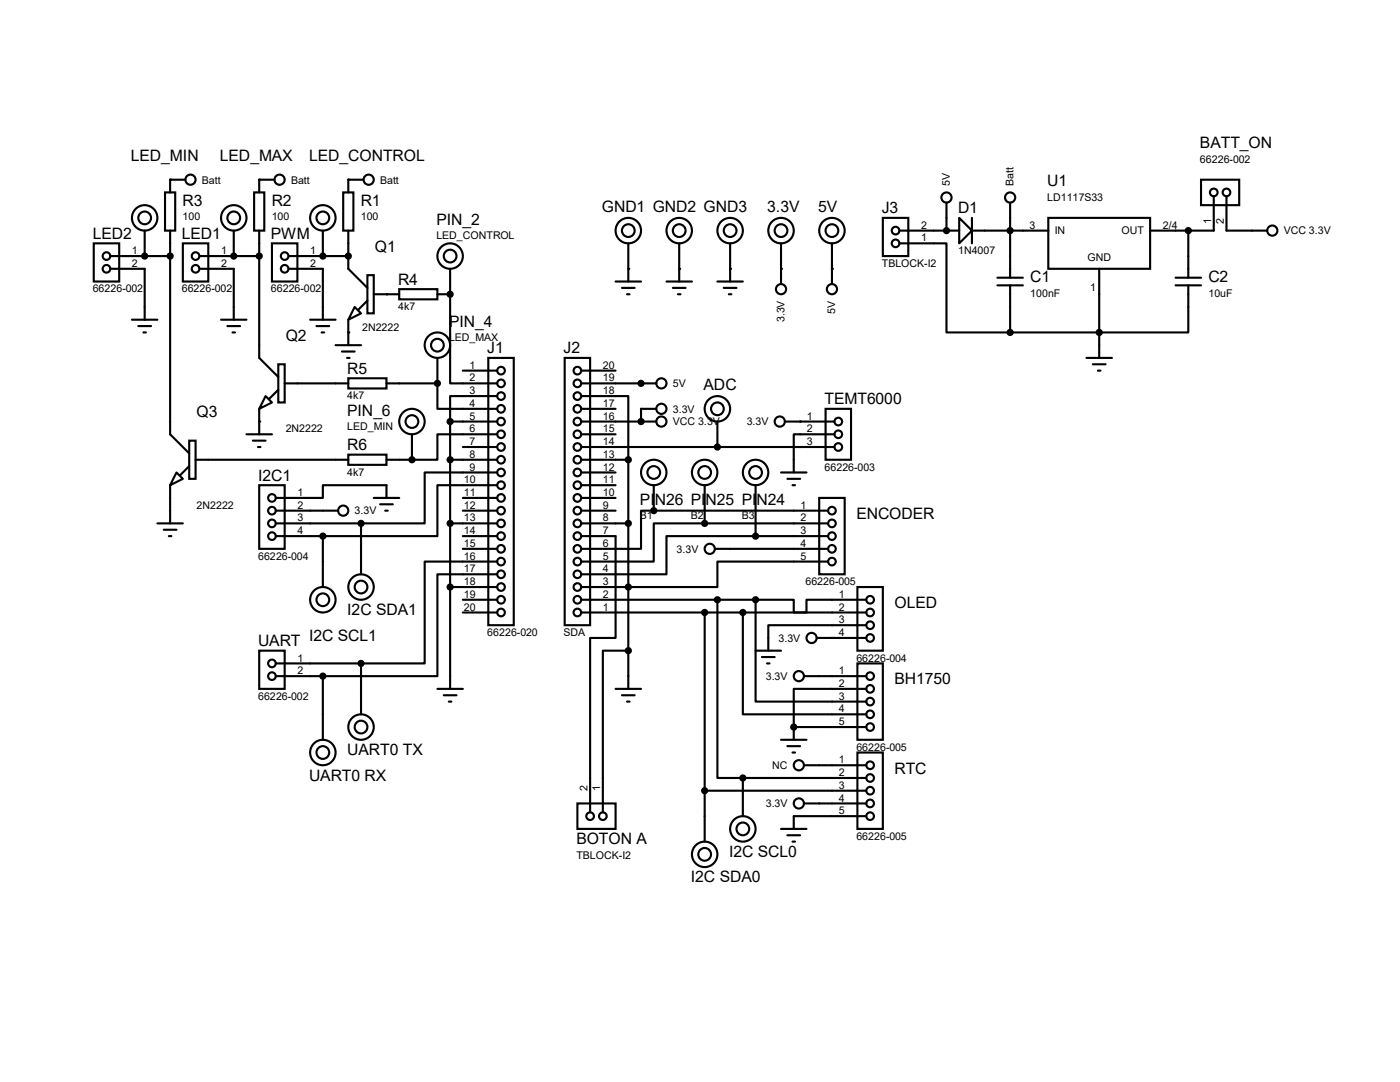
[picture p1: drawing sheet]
<svg xmlns="http://www.w3.org/2000/svg" width="279mm" height="216mm" viewBox="0 0 279 216" stroke-linecap="round" stroke-linejoin="round" font-family="sans-serif">
<g fill="#000">
<circle cx="34" cy="35.9" r=".21"/>
<circle cx="51.7" cy="35.9" r=".21"/>
<circle cx="69.5" cy="35.9" r=".21"/>
<circle cx="28.9" cy="51.1" r=".21"/>
<circle cx="46.7" cy="51.1" r=".21"/>
<circle cx="64.4" cy="51.1" r=".21"/>
<circle cx="69.5" cy="51.1" r=".21"/>
<circle cx="77.1" cy="58.7" r=".21"/>
<circle cx="89.8" cy="58.7" r=".21"/>
<circle cx="125.4" cy="53.6" r=".21"/>
<circle cx="135.6" cy="53.6" r=".21"/>
<circle cx="145.7" cy="53.6" r=".21"/>
<circle cx="155.9" cy="53.6" r=".21"/>
<circle cx="166" cy="53.6" r=".21"/>
<circle cx="188.9" cy="46" r=".21"/>
<circle cx="69.5" cy="66.3" r=".21"/>
<circle cx="87.3" cy="76.5" r=".21"/>
<circle cx="127.9" cy="76.5" r=".21"/>
<circle cx="51.7" cy="84.1" r=".21"/>
<circle cx="82.2" cy="91.7" r=".21"/>
<circle cx="127.9" cy="84.1" r=".21"/>
<circle cx="143.2" cy="89.2" r=".21"/>
<circle cx="159.7" cy="84.1" r=".21"/>
<circle cx="130.5" cy="101.9" r=".21"/>
<circle cx="166" cy="127.3" r=".21"/>
<circle cx="158.4" cy="145.1" r=".21"/>
</g>
<g fill="none" stroke="#000" stroke-width=".42">
<path d="M32.9 38.4h2.1v7.6h-2.1zM37 35.9h-3v2.5M50.7 38.4h2v7.6h-2zM54.8 35.9h-3.1v2.5M68.5 38.4h2v7.6h-2zM72.6 35.9h-3.1v2.5M239.7 35.9h7.6v5h-7.6zM242.2 39.2v6.8h-12.7M244.8 39.2v6.8h8.1M18.7 48.6h5.1v7.6h-5.1zM22 53.6h6.9v10.2M22 51.1h12"/>
<path d="M28.9 46v5.1M34 46v40.7l3.8 3.8M36.5 48.6h5.1v7.6h-5.1zM39.8 53.6h6.9v10.2M39.8 51.1h11.9M46.7 46v5.1M51.7 46v25.4l3.8 3.8M54.3 48.6h5.1v7.6h-5.1zM57.6 53.6h6.8v10.2M57.6 51.1h11.9M64.4 46v5.1M69.5 46v7.6l3.8 3.8"/>
<path d="M73.3 54.9h1.3v7.6h-1.3zM73.3 60l-1.8 1.8M74.6 58.7h5.1M79.7 57.7h7.6v2h-7.6zM87.3 58.7h2.5M89.8 58.7v17.8h9.4M89.8 53.6v5.1M122.9 56.2h5M124.1 57.4h2.6M125.1 58.7h.5M125.4 48.6v7.6M133 56.2h5.1"/>
<path d="M134.3 57.4h2.5M135.3 58.7h.5M135.6 48.6v7.6M143.2 56.2h5.1M144.4 57.4h2.6M145.5 58.7h.5M145.7 48.6v7.6M155.9 48.6v8.1M166 48.6v8.1M176.2 43.5h5.1v7.6h-5.1zM179.5 48.6h9.4v17.7h12.7M179.5 46h11.9"/>
<path d="M188.9 40.4v5.6M191.4 43.5l2.6 2.5-2.6 2.6zM194 46h15.2M194 43.5v5.1M199.1 55.4h5M199.1 56.9h5M201.6 40.4v15M201.6 56.9v9.4M209.2 43.5h20.3v10.1h-20.3zM219.4 53.6v17.8M234.6 55.4h5.1M234.6 56.9h5.1"/>
<path d="M237.2 56.9v9.4h-35.6M237.2 46v9.4M26.3 63.8h5.1M27.6 65.1h2.5M28.6 66.3h.5M44.1 63.8h5.1M45.4 65.1h2.5M46.4 66.3h.5M53 79l1.3 1.3-2.6 1.3zM55.5 72.7h1.3v7.6h-1.3zM55.5 77.8l-1.7 1.7M56.8 76.5h12.7"/>
<path d="M61.9 63.8h5.1M63.2 65.1h2.5M64.2 66.3h.5M67 68.9h5.1M68.2 70.1h2.6M69.3 71.4h.5M69.5 75.5h7.6v2h-7.6zM69.5 63.8v5.1M70.8 61.3l1.3 1.2-2.6 1.3zM77.1 76.5h10.2M87.3 76.5v5.1h11.9M87.3 71.4v5.1"/>
<path d="M92.4 74h6.8M97.5 71.4h5v53.4h-5zM99.2 79h-9.4v5.1M112.7 71.4h5.1v53.4h-5.1zM116 79h9.4v12.7M116 76.5h15M116 74h6.9M216.8 71.4h5.1M218.1 72.7h2.5M219.1 74h.5M34 96.8v7.6M35.2 94.3l1.3 1.2-2.5 1.3z"/>
<path d="M37.8 87.9h1.2v7.6h-1.2zM37.8 93l-1.8 1.8M39 91.7h30.5M49.2 86.7h5.1M50.5 87.9h2.5M51.5 89.2h.5M51.7 96.8h5.1v12.7h-5.1zM51.7 81.6v5.1M55 99.4h9.4v-2.6h12.7v2.6M69.5 90.7h7.6v2.1h-7.6zM74.6 99.4h5.1M77.1 91.7h5.1"/>
<path d="M82.2 86.7v5M89.8 84.1v53.4M89.8 91.7h9.4M89.8 84.1h9.4M92.4 89.2h6.8M92.4 99.4h6.8M99.2 86.7h-11.9v5h-5.1M99.2 94.3h-14.4v10.1h-12.7M99.2 96.8h-11.9v10.2h-22.9M116 91.7h9.4M116 84.1h15M116 89.2h50.5"/>
<path d="M116 86.7h6.9M116 99.4h6.9M116 94.3h6.9M116 96.8h6.9M116 81.6h6.9M125.4 91.7v45.8M130.5 96.8v5.1M131 81.6h-3.1v2.5M140.6 96.8v7.6M143.2 84.1v5.1M150.8 96.8v10.2M155.9 94.3h5.1"/>
<path d="M156.6 84.1h9.9M157.1 95.5h2.6M158.2 96.8h.5M163.5 99.4h5.1v15.2h-5.1zM164.8 81.6h5v10.1h-5zM166.5 86.7h-8.1v7.6M31.4 104.4h5.1M32.7 105.7h2.5M33.7 107h.5M55 101.9h12.5M55 104.4h17.1M55 107h9.4"/>
<path d="M64.4 107v10.1M72.1 104.4v10.2M75.9 100.6h2.5M76.9 101.9h.5M89.8 104.4h9.4M89.8 117.1h9.4M92.4 101.9h6.8M92.4 109.5h6.8M92.4 119.7h6.8M92.4 107h6.8M99.2 112.1h-14.4v20.3h-12.7M99.2 114.6h-11.9v20.3h-22.9"/>
<path d="M116 107h6.9v20.3h-5.1v34.8M116 101.9h6.9M116 119.7h34.8M116 104.4h9.4M130.5 101.9h-2.6v7.6h-11.9M130.5 101.9h34.8M140.6 104.4h-10.1v7.7h-14.5M140.6 104.4h24.7M142.7 109.5h22.6M143.2 119.7v35.5h5.1M150.8 119.7h7.6v2.5h14.5M150.8 119.7v20.3h22.1"/>
<path d="M150.8 107h-17.8v7.6h-17M150.8 107h14.5M165.3 112.1h-22.1v5h-27.2M171.1 117.1h5.1v12.7h-5.1zM172.9 119.7h-11.9v2.5h-12.7M51.7 129.8h5.1v7.7h-5.1zM55 134.9h9.4M55 132.4h17.1M64.4 134.9v12.7M72.1 132.4v10.1M87.3 137.5h5.1M88.6 138.7h2.5"/>
<path d="M89.6 140h.5M92.4 122.2h6.8M116 122.2h32.3M122.9 137.5h5M124.1 138.7h2.6M125.1 140h.5M125.4 129.8h-5.1v32.3M140.6 122.2v45.7M148.3 122.2v20.3h24.6M150.8 129.8h5.1M152.1 131.1h2.5M153.1 132.4h.5"/>
<path d="M160.4 134.9h12.5M163 127.3h9.9M171.1 132.4h5.1v15.2h-5.1zM172.9 124.8h-19.6v5M172.9 137.5h-14.5v7.6M140.6 157.8h32.3M148.3 155.2h24.6M148.3 155.2v7.7M155.9 147.6h5.1M157.1 148.9h2.6M158.2 150.2h.5M158.4 145.1h14.5"/>
<path d="M158.4 145.1v2.5M160.4 152.7h12.5M171.1 150.2h5.1v15.2h-5.1zM115.2 160.3h7.7v5.1h-7.7zM155.9 165.4h5.1M157.1 166.7h2.6M158.2 167.9h.5M160.4 160.3h12.5M172.9 162.9h-14.5v2.5"/>
<circle cx="38" cy="35.9" r="1.02"/>
<circle cx="55.8" cy="35.9" r="1.02"/>
<circle cx="73.6" cy="35.9" r="1.02"/>
<circle cx="188.9" cy="39.4" r="1.02"/>
<circle cx="201.6" cy="39.4" r="1.02"/>
<circle cx="242.2" cy="38.4" r=".76"/>
<circle cx="244.8" cy="38.4" r=".76"/>
<circle cx="21.3" cy="51.1" r=".76"/>
<circle cx="21.3" cy="53.6" r=".76"/>
<circle cx="28.9" cy="43.5" r="2.54"/>
<circle cx="28.9" cy="43.5" r="1.27"/>
<circle cx="39" cy="51.1" r=".76"/>
<circle cx="39" cy="53.6" r=".76"/>
<circle cx="46.7" cy="43.5" r="2.54"/>
<circle cx="46.7" cy="43.5" r="1.27"/>
<circle cx="56.8" cy="53.6" r=".76"/>
<circle cx="56.8" cy="51.1" r=".76"/>
<circle cx="64.4" cy="43.5" r="2.54"/>
<circle cx="64.4" cy="43.5" r="1.27"/>
<circle cx="89.8" cy="51.1" r="2.54"/>
<circle cx="89.8" cy="51.1" r="1.27"/>
<circle cx="125.4" cy="46" r="2.54"/>
<circle cx="125.4" cy="46" r="1.27"/>
<circle cx="135.6" cy="46" r="2.54"/>
<circle cx="135.6" cy="46" r="1.27"/>
<circle cx="145.7" cy="46" r="2.54"/>
<circle cx="145.7" cy="46" r="1.27"/>
<circle cx="155.9" cy="46" r="2.54"/>
<circle cx="155.9" cy="46" r="1.27"/>
<circle cx="155.9" cy="57.7" r="1.02"/>
<circle cx="166" cy="46" r="2.54"/>
<circle cx="166" cy="46" r="1.27"/>
<circle cx="166" cy="57.7" r="1.02"/>
<circle cx="178.7" cy="48.6" r=".76"/>
<circle cx="178.7" cy="46" r=".76"/>
<circle cx="253.9" cy="46" r="1.02"/>
<circle cx="87.3" cy="68.9" r="2.54"/>
<circle cx="87.3" cy="68.9" r="1.27"/>
<circle cx="100" cy="74" r=".76"/>
<circle cx="100" cy="76.5" r=".76"/>
<circle cx="100" cy="79" r=".76"/>
<circle cx="115.2" cy="76.5" r=".76"/>
<circle cx="115.2" cy="74" r=".76"/>
<circle cx="115.2" cy="79" r=".76"/>
<circle cx="132" cy="76.5" r="1.02"/>
<circle cx="54.3" cy="99.4" r=".76"/>
<circle cx="82.2" cy="84.1" r="2.54"/>
<circle cx="82.2" cy="84.1" r="1.27"/>
<circle cx="100" cy="99.4" r=".76"/>
<circle cx="100" cy="84.1" r=".76"/>
<circle cx="100" cy="91.7" r=".76"/>
<circle cx="100" cy="81.6" r=".76"/>
<circle cx="100" cy="89.2" r=".76"/>
<circle cx="100" cy="94.3" r=".76"/>
<circle cx="100" cy="96.8" r=".76"/>
<circle cx="100" cy="86.7" r=".76"/>
<circle cx="115.2" cy="86.7" r=".76"/>
<circle cx="115.2" cy="84.1" r=".76"/>
<circle cx="115.2" cy="94.3" r=".76"/>
<circle cx="115.2" cy="99.4" r=".76"/>
<circle cx="115.2" cy="91.7" r=".76"/>
<circle cx="115.2" cy="96.8" r=".76"/>
<circle cx="115.2" cy="89.2" r=".76"/>
<circle cx="115.2" cy="81.6" r=".76"/>
<circle cx="130.5" cy="94.3" r="2.54"/>
<circle cx="130.5" cy="94.3" r="1.27"/>
<circle cx="132" cy="84.1" r="1.02"/>
<circle cx="132" cy="81.6" r="1.02"/>
<circle cx="140.6" cy="94.3" r="2.54"/>
<circle cx="140.6" cy="94.3" r="1.27"/>
<circle cx="143.2" cy="81.6" r="2.54"/>
<circle cx="143.2" cy="81.6" r="1.27"/>
<circle cx="150.8" cy="94.3" r="2.54"/>
<circle cx="150.8" cy="94.3" r="1.27"/>
<circle cx="155.6" cy="84.1" r="1.02"/>
<circle cx="167.3" cy="84.1" r=".76"/>
<circle cx="167.3" cy="86.7" r=".76"/>
<circle cx="167.3" cy="89.2" r=".76"/>
<circle cx="54.3" cy="107" r=".76"/>
<circle cx="54.3" cy="101.9" r=".76"/>
<circle cx="54.3" cy="104.4" r=".76"/>
<circle cx="64.4" cy="119.7" r="2.54"/>
<circle cx="64.4" cy="119.7" r="1.27"/>
<circle cx="68.5" cy="101.9" r="1.02"/>
<circle cx="72.1" cy="117.1" r="2.54"/>
<circle cx="72.1" cy="117.1" r="1.27"/>
<circle cx="100" cy="107" r=".76"/>
<circle cx="100" cy="117.1" r=".76"/>
<circle cx="100" cy="119.7" r=".76"/>
<circle cx="100" cy="104.4" r=".76"/>
<circle cx="100" cy="109.5" r=".76"/>
<circle cx="100" cy="101.9" r=".76"/>
<circle cx="100" cy="112.1" r=".76"/>
<circle cx="100" cy="114.6" r=".76"/>
<circle cx="115.2" cy="107" r=".76"/>
<circle cx="115.2" cy="109.5" r=".76"/>
<circle cx="115.2" cy="119.7" r=".76"/>
<circle cx="115.2" cy="112.1" r=".76"/>
<circle cx="115.2" cy="104.4" r=".76"/>
<circle cx="115.2" cy="114.6" r=".76"/>
<circle cx="115.2" cy="101.9" r=".76"/>
<circle cx="115.2" cy="117.1" r=".76"/>
<circle cx="141.6" cy="109.5" r="1.02"/>
<circle cx="166" cy="107" r=".76"/>
<circle cx="166" cy="109.5" r=".76"/>
<circle cx="166" cy="112.1" r=".76"/>
<circle cx="166" cy="104.4" r=".76"/>
<circle cx="166" cy="101.9" r=".76"/>
<circle cx="173.7" cy="119.7" r=".76"/>
<circle cx="54.3" cy="134.9" r=".76"/>
<circle cx="54.3" cy="132.4" r=".76"/>
<circle cx="100" cy="122.2" r=".76"/>
<circle cx="115.2" cy="122.2" r=".76"/>
<circle cx="159.4" cy="134.9" r="1.02"/>
<circle cx="162" cy="127.3" r="1.02"/>
<circle cx="173.7" cy="127.3" r=".76"/>
<circle cx="173.7" cy="122.2" r=".76"/>
<circle cx="173.7" cy="124.8" r=".76"/>
<circle cx="173.7" cy="137.5" r=".76"/>
<circle cx="173.7" cy="140" r=".76"/>
<circle cx="173.7" cy="134.9" r=".76"/>
<circle cx="64.4" cy="150.2" r="2.54"/>
<circle cx="64.4" cy="150.2" r="1.27"/>
<circle cx="72.1" cy="145.1" r="2.54"/>
<circle cx="72.1" cy="145.1" r="1.27"/>
<circle cx="159.4" cy="152.7" r="1.02"/>
<circle cx="173.7" cy="157.8" r=".76"/>
<circle cx="173.7" cy="152.7" r=".76"/>
<circle cx="173.7" cy="155.2" r=".76"/>
<circle cx="173.7" cy="145.1" r=".76"/>
<circle cx="173.7" cy="142.5" r=".76"/>
<circle cx="117.8" cy="162.9" r=".76"/>
<circle cx="120.3" cy="162.9" r=".76"/>
<circle cx="140.6" cy="170.5" r="2.54"/>
<circle cx="140.6" cy="170.5" r="1.27"/>
<circle cx="148.3" cy="165.4" r="2.54"/>
<circle cx="148.3" cy="165.4" r="1.27"/>
<circle cx="159.4" cy="160.3" r="1.02"/>
<circle cx="173.7" cy="162.9" r=".76"/>
<circle cx="173.7" cy="160.3" r=".76"/>
</g>
<g fill="#000" stroke="#000" stroke-width=".42">
<circle cx="28.9" cy="51.1" r=".51"/>
<circle cx="34" cy="51.1" r=".51"/>
<circle cx="46.7" cy="51.1" r=".51"/>
<circle cx="51.7" cy="51.1" r=".51"/>
<circle cx="64.4" cy="51.1" r=".51"/>
<circle cx="69.5" cy="51.1" r=".51"/>
<circle cx="89.8" cy="58.7" r=".51"/>
<circle cx="188.9" cy="46" r=".51"/>
<circle cx="201.6" cy="46" r=".51"/>
<circle cx="237.2" cy="46" r=".51"/>
<circle cx="87.3" cy="76.5" r=".51"/>
<circle cx="127.9" cy="76.5" r=".51"/>
<circle cx="201.6" cy="66.3" r=".51"/>
<circle cx="219.4" cy="66.3" r=".51"/>
<circle cx="82.2" cy="91.7" r=".51"/>
<circle cx="89.8" cy="84.1" r=".51"/>
<circle cx="89.8" cy="91.7" r=".51"/>
<circle cx="125.4" cy="91.7" r=".51"/>
<circle cx="127.9" cy="84.1" r=".51"/>
<circle cx="143.2" cy="89.2" r=".51"/>
<circle cx="64.4" cy="107" r=".51"/>
<circle cx="72.1" cy="104.4" r=".51"/>
<circle cx="89.8" cy="117.1" r=".51"/>
<circle cx="89.8" cy="104.4" r=".51"/>
<circle cx="125.4" cy="104.4" r=".51"/>
<circle cx="125.4" cy="117.1" r=".51"/>
<circle cx="130.5" cy="101.9" r=".51"/>
<circle cx="140.6" cy="104.4" r=".51"/>
<circle cx="143.2" cy="119.7" r=".51"/>
<circle cx="150.8" cy="107" r=".51"/>
<circle cx="150.8" cy="119.7" r=".51"/>
<circle cx="64.4" cy="134.9" r=".51"/>
<circle cx="72.1" cy="132.4" r=".51"/>
<circle cx="125.4" cy="129.8" r=".51"/>
<circle cx="140.6" cy="122.2" r=".51"/>
<circle cx="148.3" cy="122.2" r=".51"/>
<circle cx="140.6" cy="157.8" r=".51"/>
<circle cx="148.3" cy="155.2" r=".51"/>
<circle cx="158.4" cy="145.1" r=".51"/>
</g>
<g font-size="3.1">
<text x="239.5" y="29.6">BATT_ON</text>
<text x="26.1" y="32.1">LED_MIN</text>
<text x="43.9" y="32.1">LED_MAX</text>
<text x="61.7" y="32.1">LED_CONTROL</text>
<text x="36.4" y="41">R3</text>
<text x="54.2" y="41">R2</text>
<text x="72" y="41">R1</text>
<text x="209" y="37.2">U1</text>
<text x="18.5" y="47.7">LED2</text>
<text x="36.3" y="47.7">LED1</text>
<text x="54.1" y="47.7">PWM</text>
<text x="87.1" y="44.8">PIN_2</text>
<text x="120.1" y="42.3">GND1 GND2 GND3</text>
<text x="153.1" y="42.3">3.3V</text>
<text x="163.3" y="42.3">5V</text>
<text x="176" y="42.6">J3</text>
<text x="191.2" y="42.6">D1</text>
<text x="74.8" y="50.2">Q1</text>
<text x="79.5" y="56.8">R4</text>
<text x="205.6" y="56.3">C1</text>
<text x="241.2" y="56.3">C2</text>
<text x="89.6" y="65.2">PIN_4</text>
<text x="57" y="68">Q2</text>
<text x="97.2" y="70.5">J1</text>
<text x="112.5" y="70.5">J2</text>
<text x="69.3" y="74.6">R5</text>
<text x="140.4" y="77.9">ADC</text>
<text x="39.2" y="83.2">Q3</text>
<text x="69.3" y="82.9">PIN_6</text>
<text x="164.5" y="80.7">TEMT6000</text>
<text x="69.3" y="89.8">R6</text>
<text x="51.5" y="95.9">I2C1</text>
<text x="127.7" y="100.7">PIN26 PIN25 PIN24</text>
<text x="170.9" y="103.5">ENCODER</text>
<text x="69.3" y="122.7">I2C SDA1</text>
<text x="178.5" y="121.3">OLED</text>
<text x="51.5" y="128.9">UART</text>
<text x="61.7" y="127.8">I2C SCL1</text>
<text x="178.5" y="136.6">BH1750</text>
<text x="61.7" y="155.7">UART0 RX</text>
<text x="69.3" y="150.7">UART0 TX</text>
<text x="178.5" y="154.3">RTC</text>
<text x="115" y="168.4">BOTON A</text>
<text x="145.5" y="171">I2C SCL0</text>
<text x="137.9" y="176.1">I2C SDA0</text>
</g>
<g font-size="2.1">
<text x="239.5" y="32.5">66226-002</text>
<text x="40.3" y="36.6">Batt</text>
<text x="58.1" y="36.6">Batt</text>
<text x="75.9" y="36.6">Batt</text>
<text x="189.6" y="37.1" transform="rotate(-90 189.6 37.1)">5V</text>
<text x="202.3" y="37.1" transform="rotate(-90 202.3 37.1)">Batt</text>
<text x="209" y="40.1">LD1117S33</text>
<text x="36.4" y="43.9">100</text>
<text x="54.2" y="43.9">100</text>
<text x="72" y="43.9">100</text>
<text x="87.1" y="47.8">LED_CONTROL</text>
<text x="183.8" y="45.6">2</text>
<text x="205.5" y="45.6">3</text>
<text x="210.5" y="46.8">IN</text>
<text x="223.8" y="46.8">OUT</text>
<text x="232.1" y="45.6">2/4</text>
<text x="241.7" y="44.7" transform="rotate(-90 241.7 44.7)">1</text>
<text x="244.3" y="44.7" transform="rotate(-90 244.3 44.7)">2</text>
<text x="256.2" y="46.8">VCC 3.3V</text>
<text x="26.3" y="50.7">1</text>
<text x="26.3" y="53.3">2</text>
<text x="44.1" y="50.7">1</text>
<text x="44.1" y="53.3">2</text>
<text x="61.9" y="50.7">1</text>
<text x="61.9" y="53.3">2</text>
<text x="176" y="53.3">TBLOCK-I2</text>
<text x="183.8" y="48.2">1</text>
<text x="191.2" y="50.7">1N4007</text>
<text x="217" y="52">GND</text>
<text x="18.5" y="58.3">66226-002</text>
<text x="36.3" y="58.3">66226-002</text>
<text x="54.1" y="58.3">66226-002</text>
<text x="205.6" y="59.2">100nF</text>
<text x="217.6" y="58.1">1</text>
<text x="241.2" y="59.2">10uF</text>
<text x="72.3" y="66">2N2222</text>
<text x="79.5" y="61.9">4k7</text>
<text x="156.5" y="64.3" transform="rotate(-90 156.5 64.3)">3.3V</text>
<text x="166.7" y="62.6" transform="rotate(-90 166.7 62.6)">5V</text>
<text x="89.6" y="68.1">LED_MAX</text>
<text x="93.7" y="73.6">1</text>
<text x="93.7" y="76.1">2</text>
<text x="120.3" y="76.1">19</text>
<text x="120.3" y="73.6">20</text>
<text x="134.3" y="77.3">5V</text>
<text x="69.3" y="79.7">4k7</text>
<text x="93.7" y="78.7">3</text>
<text x="93.7" y="81.2">4</text>
<text x="93.7" y="83.7">5</text>
<text x="120.3" y="83.7">16</text>
<text x="120.3" y="81.2">17</text>
<text x="120.3" y="78.7">18</text>
<text x="134.3" y="82.3">3.3V</text>
<text x="161" y="83.7">1</text>
<text x="57" y="86.3">2N2222</text>
<text x="69.3" y="85.9">LED_MIN</text>
<text x="93.7" y="86.3">6</text>
<text x="93.7" y="88.8">7</text>
<text x="120.3" y="88.8">14</text>
<text x="120.3" y="86.3">15</text>
<text x="134.3" y="84.9">VCC 3.3V</text>
<text x="149" y="84.9">3.3V</text>
<text x="161" y="86.3">2</text>
<text x="161" y="88.8">3</text>
<text x="69.3" y="94.9">4k7</text>
<text x="93.7" y="91.4">8</text>
<text x="93.7" y="93.9">9</text>
<text x="120.3" y="93.9">12</text>
<text x="120.3" y="91.4">13</text>
<text x="164.5" y="93.9">66226-003</text>
<text x="39.2" y="101.5">2N2222</text>
<text x="59.4" y="99">1</text>
<text x="59.4" y="101.5">2</text>
<text x="92.6" y="96.4">10</text>
<text x="92.6" y="99">11</text>
<text x="92.6" y="101.5">12</text>
<text x="120.3" y="101.5">9</text>
<text x="120.3" y="99">10</text>
<text x="120.3" y="96.4">11</text>
<text x="159.8" y="101.5">1</text>
<text x="59.4" y="104.1">3</text>
<text x="59.4" y="106.6">4</text>
<text x="70.8" y="102.7">3.3V</text>
<text x="92.6" y="104.1">13</text>
<text x="92.6" y="106.6">14</text>
<text x="120.3" y="106.6">7</text>
<text x="120.3" y="104.1">8</text>
<text x="127.7" y="103.6">B1</text>
<text x="137.9" y="103.6">B2</text>
<text x="148" y="103.6">B3</text>
<text x="159.8" y="104.1">2</text>
<text x="159.8" y="106.6">3</text>
<text x="51.5" y="111.7">66226-004</text>
<text x="92.6" y="109.1">15</text>
<text x="92.6" y="111.7">16</text>
<text x="120.3" y="111.7">5</text>
<text x="120.3" y="109.1">6</text>
<text x="135" y="110.3">3.3V</text>
<text x="159.8" y="109.1">4</text>
<text x="159.8" y="111.7">5</text>
<text x="92.6" y="114.2">17</text>
<text x="92.6" y="116.8">18</text>
<text x="92.6" y="119.3">19</text>
<text x="120.3" y="119.3">2</text>
<text x="120.3" y="116.8">3</text>
<text x="120.3" y="114.2">4</text>
<text x="160.7" y="116.8">66226-005</text>
<text x="167.4" y="119.3">1</text>
<text x="92.6" y="121.8">20</text>
<text x="120.3" y="121.8">1</text>
<text x="167.4" y="121.8">2</text>
<text x="167.4" y="124.4">3</text>
<text x="59.4" y="132">1</text>
<text x="97.2" y="126.9">66226-020</text>
<text x="112.5" y="126.9">SDA</text>
<text x="155.4" y="128.1">3.3V</text>
<text x="167.4" y="126.9">4</text>
<text x="170.9" y="132">66226-004</text>
<text x="59.4" y="134.5">2</text>
<text x="152.8" y="135.7">3.3V</text>
<text x="167.4" y="134.5">1</text>
<text x="167.4" y="137.1">2</text>
<text x="51.5" y="139.6">66226-002</text>
<text x="167.4" y="139.6">3</text>
<text x="167.4" y="142.2">4</text>
<text x="167.4" y="144.7">5</text>
<text x="170.9" y="149.8">66226-005</text>
<text x="154.1" y="153.5">NC</text>
<text x="167.4" y="152.3">1</text>
<text x="167.4" y="154.9">2</text>
<text x="117.3" y="157.8" transform="rotate(-90 117.3 157.8)">2</text>
<text x="119.8" y="157.8" transform="rotate(-90 119.8 157.8)">1</text>
<text x="152.8" y="161.1">3.3V</text>
<text x="167.4" y="157.4">3</text>
<text x="167.4" y="159.9">4</text>
<text x="167.4" y="162.5">5</text>
<text x="170.9" y="167.6">66226-005</text>
<text x="115" y="171.4">TBLOCK-I2</text>
</g>
</svg>
